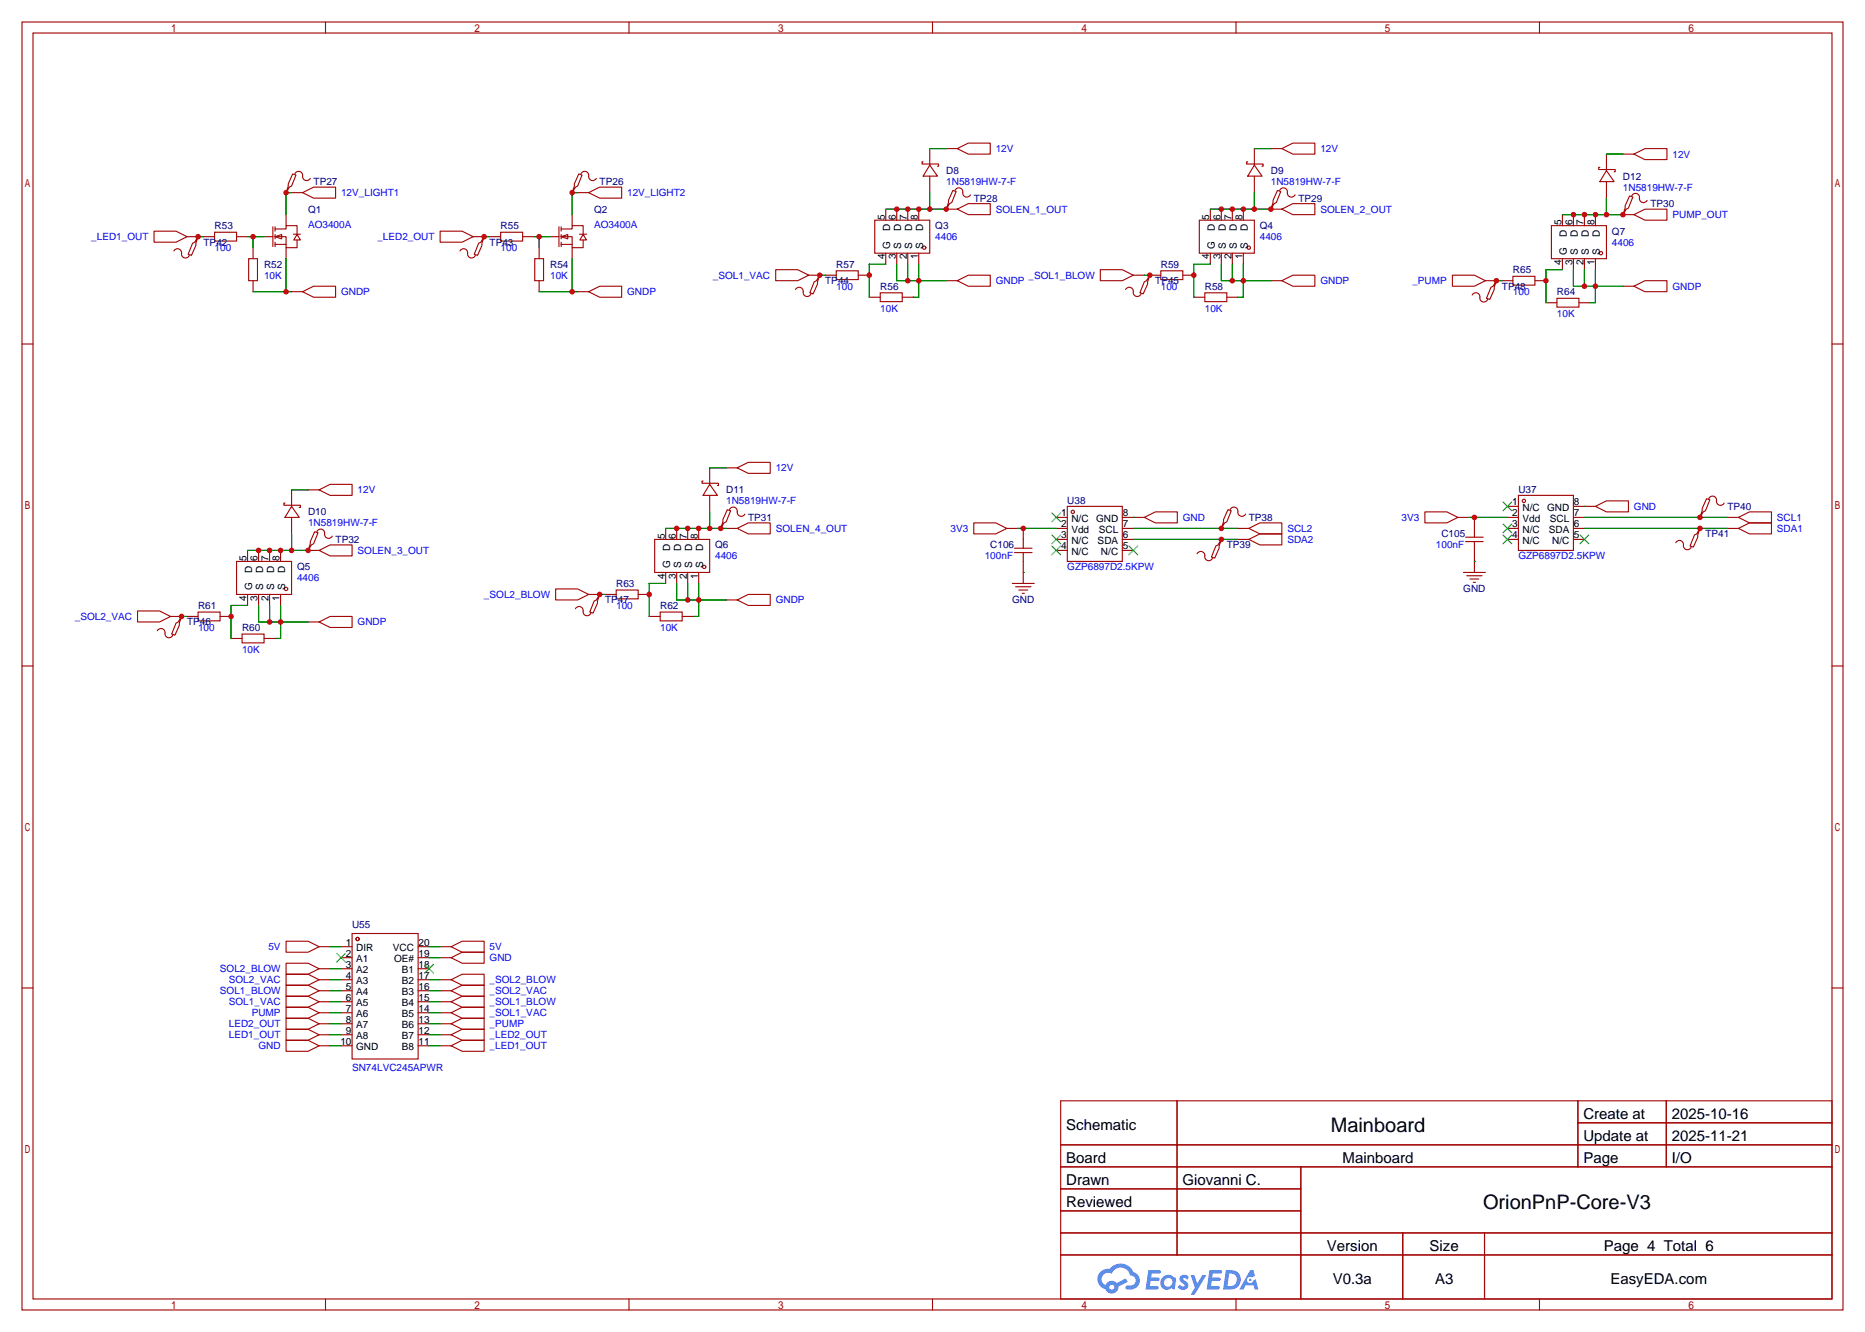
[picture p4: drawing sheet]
<svg xmlns="http://www.w3.org/2000/svg" width="431mm" height="307mm" viewBox="0 0 431 307" stroke-linecap="round" stroke-linejoin="round" font-family="sans-serif">
<g fill="none" stroke="#a10000" stroke-width=".25">
<path d="M5.1 5.1h420.3v297.2h-420.3zM7.6 7.6h415.3v292.1h-415.3zM75.1 5.1v2.5M145.2 5.1v2.5M215.3 5.1v2.5M285.3 5.1v2.5M355.4 5.1v2.5M5.1 79.4h2.5M422.9 79.4h2.5M5.1 153.7h2.5M422.9 153.7h2.5M5.1 228h2.5"/>
<path d="M422.9 228h2.5M244.9 254h178v45.7h-178zM271.7 254v35.6M364.3 254v15.2M364.3 259.1h58.6M384.7 254v15.2M244.9 264.2h178M244.9 269.2h178M244.9 274.3h55.4M244.9 279.4h55.4M300.3 269.2v30.5M75.1 299.7v2.6"/>
<path d="M145.2 299.7v2.6M215.3 299.7v2.6M244.9 284.5h178M244.9 289.6h178M285.3 299.7v2.6M323.8 284.5v15.2M342.7 284.5v15.2M355.4 299.7v2.6"/>
</g>
<g fill="#5487ff">
<path d="M272.6 294.4a1.3 1.3 0 0 1 1.8 .3l-.4 .6a.54 .54 0 0 0-.9-.2l.1 .2a1.28 1.28 0 0 1 .8 2 1.53 1.53 0 0 1-2.2-.3l.6-.6 .7 .5a.31 .31 0 0 0 .4-.3 .31 .31 0 0 0-.3-.4 1.12 1.12 0 0 1-.6-1.8z"/>
<path d="M274.9 294.2h.8l.7 2 1.2-2h.9l-2.7 4.5h-.9l.9-1.6z"/>
<path d="M265.1 293h2.3a.46 .46 0 0 1 .5 .1 .46 .46 0 0 1 .1 .5l-.4 .2h-1.7l-.2 1h1.7a.4 .4 0 0 1 .3 .4 .4 .4 0 0 1-.4 .4h-1.7l-.2 1.2h1.4a.46 .46 0 0 1 .5 0 .46 .46 0 0 1 .1 .5l-.3 .2h-2.6z"/>
<path d="M279.2 293.1h2.3a.47 .47 0 0 1 .5 0 .47 .47 0 0 1 .1 .5l-.4 .2h-1.7l-.2 1h1.7a.4 .4 0 0 1 .3 .4 .4 .4 0 0 1-.4 .4h-1.7l-.1 1.2 1.3-.1a.46 .46 0 0 1 .5 .1 .46 .46 0 0 1 .1 .5l-.3 .2h-2.6z"/>
<path d="M288.6 293.1h.7l.4 1.3-.7 .3a.75 .75 0 0 0-1.1 .3 .75 .75 0 0 0 .5 1.1 .75 .75 0 0 0 1-.7l.5-.3 .6 2.4h-.9l-.2-.9h-1.8l-.6 .9h-.9z"/>
<path d="M283 293.1l-.6 4.4h1.4a2.27 2.27 0 0 0 2.6-2.2 2.27 2.27 0 0 0-2.7-2.2zM283.8 293.8a1.5 1.5 0 0 1 1.8 1.6 1.5 1.5 0 0 1-2 1.4h-.2z"/>
<path d="M268.4 294.7a1.6 1.6 0 0 0-.3 2.3 1.6 1.6 0 0 0 2.3 .2l.8 .3 .3-2.4-.2-.3-.4-.1a1.58 1.58 0 0 0-2.5 0zM269 295.2a.99 .99 0 0 1 1.7 .6 .99 .99 0 0 1-1.4 1.1 .98 .98 0 0 1-.3-1.7z"/>
<path d="M254.1 293.5a2.37 2.37 0 0 0 1.1 4 1.54 1.54 0 0 0 1.8 1 1.54 1.54 0 0 0 1.2-1.6l2.1-1.1-.4-.8-2.1 1a1.57 1.57 0 0 0-2.6 .5 1.5 1.5 0 0 1-.7-2.1 1.5 1.5 0 0 1 2.1-.5 2.23 2.23 0 0 1 2.3-1.4 2.23 2.23 0 0 1 2 1.8 1.16 1.16 0 0 1 1.3 1.1 1.16 1.16 0 0 1-1.1 1.2h-.7a.47 .47 0 0 0-.6 .4 .47 .47 0 0 0 .5 .5 2.14 2.14 0 0 0 2.7-1.3 2.14 2.14 0 0 0-1.4-2.7 3.2 3.2 0 0 0-5.4-.7l-1.2 .1zM256.1 297a.58 .58 0 0 1 1.1 0 .58 .58 0 0 1-1.1 0z"/>
<circle cx="288.6" cy="295.3" r=".28"/>
</g>
<g fill="none" stroke="#a10000" stroke-width=".25">
<path d="M213.1 37.3h-.2v.5h3.8v.6h-.3M214.6 38.1l1.8 2.5h-3.3zM214.6 34.3v3.8M218.4 34.3h2.6M221 34.3l2.5-1.3h5.1v2.6h-5.1zM288 37.3h-.2v.5h3.8v.6h-.3M289.6 38.1l1.7 2.5h-3.3zM289.6 34.3v3.8M293.4 34.3h2.5M295.9 34.3l2.5-1.3h5.1v2.6h-5.1zM369.3 38.6h-.2v.5h3.8v.5h-.3M370.8 39.4l1.8 2.5h-3.3z"/>
<path d="M370.8 35.6v3.8M374.6 35.6h2.6M377.2 35.6l2.5-1.3h5.1v2.5h-5.1zM35.6 53.3h5l2.6 1.3-2.6 1.3h-5zM40.1 57.9a.98 .98 0 0 1 1.3-.4 .98 .98 0 0 1 .5 1.2 .93 .93 0 0 0 .8 .8 .93 .93 0 0 0 1-.6M43.2 54.6h2.5M45.7 54.6l-.5 1.5v.5l-1 2.3-.8-.2 1-2.6 .6-.2zM45.7 54.6v.3M47 54.6h2.5M49.5 53.6h5.1v2h-5.1zM54.6 54.6h2.5M57.4 59.7h2v5.1h-2z"/>
<path d="M58.4 57.2v2.5M61 54.6h2M63 52.3v4.6M63.5 54.6h2.5v2.6h2.6v-1.8M63.5 52.8h2.5v-.7h2.6v2M63.5 54.6l1.5-.5v1zM63.5 52.3v1M63.5 54.1v1M63.5 55.9v1M63.5 56.4h2.5M66 44.2v.2M66 49.5v2.6"/>
<path d="M66 57.2v2.5M67.3 44.4h2.5M67.6 40.1l.7 .3-1 2.5-.5 .3-.8 1.2 .5-1.5v-.5zM67.7 54h1.7M68.1 40.1a.93 .93 0 0 1 1.1-.5 .93 .93 0 0 1 .6 1 .94 .94 0 0 0 .7 1 .94 .94 0 0 0 1.1-.5M68.6 54.1l.7 1.3h-1.5zM69.8 44.4l2.6-1.2h5.1v2.5h-5.1zM101.6 53.3h5.1l2.5 1.3-2.5 1.3h-5.1zM106.2 57.9a.98 .98 0 0 1 1.3-.4 .98 .98 0 0 1 .4 1.2 .93 .93 0 0 0 .9 .8 .93 .93 0 0 0 .9-.6M109.2 54.6h2.6M111.8 54.6l-.5 1.5v.5l-1.1 2.3-.7-.2 1-2.6 .5-.2zM111.8 54.6v.3"/>
<path d="M113 54.6h2.6M115.6 53.6h5v2h-5zM120.6 54.6h2.6M123.4 59.7h2.1v5.1h-2.1zM124.5 57.2v2.5M127 54.6h2M129 52.3v4.6M129.5 54.6h2.6v2.6h2.5v-1.8M129.5 52.8h2.6v-.7h2.5v2M129.5 54.6l1.6-.5v1zM129.5 56.4h2.6M129.5 52.3v1"/>
<path d="M129.5 54.1v1M129.5 55.9v1M132.1 44.2v.2M132.1 49.5v2.6M132.1 57.2v2.5M133.3 44.4h2.6M133.6 40.1l.8 .3-1.1 2.5-.5 .3-.7 1.2 .5-1.5v-.5zM133.8 54h1.6M134.1 40.1a.93 .93 0 0 1 1.1-.5 .93 .93 0 0 1 .7 1 .94 .94 0 0 0 .7 1 .94 .94 0 0 0 1.1-.5M134.6 54.1l.8 1.3h-1.5zM135.9 44.4l2.5-1.2h5.1v2.5h-5.1zM201.9 50.8h12.7v7.6h-12.7z"/>
<path d="M204.5 48.3v2.5M204.5 58.4v2.6M207 48.3v2.5M207 58.4v2.6M209.5 48.3v2.5M209.5 58.4v2.6M212.1 48.3v2.5M212.1 58.4v2.6M214.6 40.6v3.8M218.4 48.3h2.6M218.4 48v.3M220 43.9l.7 .3-1 2.5-.5 .3-.8 1.3 .5-1.6v-.5z"/>
<path d="M220.5 43.9a.93 .93 0 0 1 1.1-.5 .93 .93 0 0 1 .6 1 .94 .94 0 0 0 .7 1 .94 .94 0 0 0 1.1-.4M221 48.3l2.5-1.3h5.1v2.5h-5.1zM276.9 50.8h12.7v7.6h-12.7zM279.4 48.3v2.5M279.4 58.4v2.6M281.9 48.3v2.5M281.9 58.4v2.6M284.5 48.3v2.5M284.5 58.4v2.6M287 48.3v2.5M287 58.4v2.6M289.6 40.6v3.8"/>
<path d="M293.4 48.3h2.5M293.4 48v.3M294.9 43.9l.8 .3-1.1 2.5-.5 .3-.7 1.3 .5-1.6v-.5zM295.4 43.9a.93 .93 0 0 1 1.1-.5 .93 .93 0 0 1 .7 1 .94 .94 0 0 0 .7 1 .94 .94 0 0 0 1.1-.4M295.9 48.3l2.5-1.3h5.1v2.5h-5.1zM358.1 52.1h12.7v7.6h-12.7zM360.7 49.5v2.6M360.7 59.7v2.5M363.2 49.5v2.6M363.2 59.7v2.5M365.8 49.5v2.6M365.8 59.7v2.5"/>
<path d="M368.3 49.5v2.6M368.3 59.7v2.5M370.8 41.9v3.8M374.6 49.5h2.6M374.6 49.3v.2M376.2 45.2l.7 .3-1 2.5-.5 .3-.8 1.2 .6-1.5v-.5zM376.7 45.2a.93 .93 0 0 1 1.1-.6 .93 .93 0 0 1 .7 1.1 .94 .94 0 0 0 .6 1 .94 .94 0 0 0 1.1-.5M377.2 49.5l2.5-1.2h5.1v2.5h-5.1zM58.4 64.8v2.5M67.3 67.3h2.5M69.8 67.3l2.6-1.3h5.1v2.6h-5.1zM124.5 64.8v2.5"/>
<path d="M133.3 67.3h2.6M135.9 67.3l2.5-1.3h5.1v2.6h-5.1zM179.1 62.2h5l2.6 1.3-2.6 1.3h-5zM183.6 66.8a.98 .98 0 0 1 1.3-.4 .98 .98 0 0 1 .5 1.2 .93 .93 0 0 0 .8 .8 .93 .93 0 0 0 1-.6M186.7 63.5h2.5M189.2 63.5l-.5 1.5v.5l-1 2.3-.8-.2 1.1-2.6 .5-.2zM189.2 63.5v.3M190.5 63.5h2.5M193 62.5h5.1v2h-5.1zM198.1 63.5h2.6M200.7 68.6h2.5M203.2 67.6h5.1v2h-5.1z"/>
<path d="M208.3 68.6h2.5M218.4 64.8h2.6M221 64.8l2.5-1.3h5.1v2.5h-5.1zM254 62.2h5.1l2.5 1.3-2.5 1.3h-5.1zM259.8 66.8a.98 .98 0 0 1 1.3-.4 .98 .98 0 0 1 .5 1.2 .93 .93 0 0 0 .8 .8 .93 .93 0 0 0 1-.6M261.6 63.5h2.6M265.4 63.5l-.5 1.5v.5l-1 2.3-.8-.2 1.1-2.6 .5-.2zM265.4 63.5h2.6M265.4 63.5v.3M268 62.5h5v2h-5zM273 63.5h2.6M275.6 68.6h2.5"/>
<path d="M278.1 67.6h5.1v2h-5.1zM283.2 68.6h2.6M293.4 64.8h2.5M295.9 64.8l2.5-1.3h5.1v2.5h-5.1zM335.3 63.5h5.1l2.5 1.3-2.5 1.2h-5.1zM339.9 68.1a.98 .98 0 0 1 1.2-.5 .98 .98 0 0 1 .5 1.3 .93 .93 0 0 0 .8 .8 .93 .93 0 0 0 1-.6M342.9 64.8h2.5M345.4 64.8l-.5 1.5v.5l-1 2.3-.7-.3 1-2.5 .5-.3zM345.4 64.8v.2M346.7 64.8h2.5M349.2 63.8h5.1v2h-5.1zM354.3 64.8h2.6"/>
<path d="M356.9 69.8h2.5M359.4 68.8h5.1v2.1h-5.1zM364.5 69.8h2.5M374.6 66h2.6M377.2 66l2.5-1.2h5.1v2.5h-5.1zM65.8 116.1h-.3v.5h3.8v.5h-.2M67.3 116.8l1.8 2.6h-3.3zM67.3 113v3.8M67.3 119.4v3.8M71.1 113h2.6M73.7 113l2.5-1.2h5.1v2.5h-5.1zM162.3 111h-.2v.5h3.8v.5h-.3"/>
<path d="M163.8 111.8l1.8 2.5h-3.3zM163.8 107.9v3.9M163.8 114.3v3.8M167.6 107.9h2.6M167.9 117.6l.8 .3-1.1 2.5-.5 .3-.7 1.2 .5-1.5v-.5zM168.4 117.6a.93 .93 0 0 1 1.1-.6 .93 .93 0 0 1 .7 1.1 .94 .94 0 0 0 .7 1 .94 .94 0 0 0 1.1-.5M170.2 107.9l2.5-1.2h5.1v2.5h-5.1zM243.8 119.4h2.6M246.4 116.8h12.7v12.7h-12.7zM259.1 119.4h5.1M264.2 119.4l2.5-1.3h5.1v2.6h-5.1zM283.5 117.6l.7 .3-1 2.5-.5 .3-.8 1.2 .5-1.5v-.5z"/>
<path d="M284 117.6a.93 .93 0 0 1 1.1-.6 .93 .93 0 0 1 .7 1.1 .94 .94 0 0 0 .6 1 .94 .94 0 0 0 1.1-.5M328.9 118.1h5.1l2.5 1.3-2.5 1.3h-5.1zM336.5 119.4h2.6M340.4 119.4v4.6M348 116.8h2.5M348 119.4h2.5M350.5 114.3h12.7v12.7h-12.7zM363.2 116.8h5.1M363.2 119.4h2.6M368.3 116.8l2.5-1.2h5.1v2.5h-5.1zM392.4 119.1v.3M394 115.1l.7 .2-1 2.6-.5 .2-.8 1.3 .5-1.5v-.6z"/>
<path d="M394.5 115.1a.93 .93 0 0 1 1.1-.6 .93 .93 0 0 1 .6 1.1 .94 .94 0 0 0 .7 1 .94 .94 0 0 0 1.1-.5M398.8 119.4h2.5M401.3 119.4l2.6-1.3h5v2.6h-5zM54.6 129.5h12.7v7.7h-12.7zM57.1 127v2.5M57.1 137.2v2.5M59.7 127v2.5M59.7 137.2v2.5M62.2 127v2.5M62.2 137.2v2.5M64.8 127v2.5M64.8 137.2v2.5"/>
<path d="M71.1 127h2.6M71.1 126.7v.3M72.6 122.7l.8 .2-1 2.6-.5 .2-.8 1.3 .5-1.5v-.5zM73.2 122.7a.93 .93 0 0 1 1.1-.6 .93 .93 0 0 1 .6 1.1 .94 .94 0 0 0 .7 1 .94 .94 0 0 0 1.1-.5M73.7 127l2.5-1.3h5.1v2.6h-5.1zM128.3 135.9h5l2.6 1.3-2.6 1.2h-5zM135.9 137.2h2.5M138.4 137.2l-.5 1.5v.5l-1 2.3-.8-.3 1.1-2.5 .5-.3zM138.4 137.2v.2M139.7 137.2h2.5M142.2 136.1h5.1v2.1h-5.1zM147.3 137.2h2.6"/>
<path d="M151.1 124.5h12.7v7.6h-12.7zM153.7 121.9v2.6M153.7 132.1v2.5M156.2 121.9v2.6M156.2 132.1v2.5M158.7 121.9v2.6M158.7 132.1v2.5M161.3 121.9v2.6M161.3 132.1v2.5M166.4 121.7v.2M167.6 121.9h2.6M167.6 138.4h2.6"/>
<path d="M170.2 121.9l2.5-1.2h5.1v2.5h-5.1zM170.2 138.4l2.5-1.2h5.1v2.5h-5.1zM224.8 120.7h5.1l2.5 1.2-2.5 1.3h-5.1zM232.4 121.9h2.5M233.7 134.6h5.1M234.2 126.5h4.1M234.2 127.5h4.1M234.4 135.4h3.6M235.2 136.1h2M236 136.9h.5M236.2 121.9v4.6M236.2 127.5v7.1"/>
<path d="M243.8 127h2.6M243.8 121.9h2.6M243.8 124.5h2.6M259.1 127h2.5M259.1 121.9h2.5M259.1 124.5h2.5M276.4 127.8a.98 .98 0 0 1 1.2-.5 .98 .98 0 0 1 .5 1.3 .93 .93 0 0 0 .8 .8 .93 .93 0 0 0 1-.6M281.9 124.5l-.5 1.5v.5l-1 2.3-.7-.3 1-2.5 .5-.3zM281.9 121.7v.2M281.9 124.5v.2M285.8 121.9h2.5M285.8 124.5h2.5"/>
<path d="M288.3 121.9l2.5-1.2h5.1v2.5h-5.1zM288.3 124.5l2.5-1.3h5.1v2.5h-5.1zM337.8 132.1h5.1M338.3 124h4.1M338.3 125h4.1M338.6 132.8h3.5M339.3 133.6h2.1M340.1 134.4h.5M340.4 125v7.1M348 121.9h2.5M348 124.5h2.5M363.2 121.9h2.6"/>
<path d="M363.2 124.5h2.6M386.8 125.2a.98 .98 0 0 1 1.3-.4 .98 .98 0 0 1 .5 1.3 .93 .93 0 0 0 .8 .7 .93 .93 0 0 0 1-.6M392.4 121.9l-.5 1.5v.6l-1 2.2-.8-.2 1.1-2.6 .5-.2zM392.4 121.9v.3M398.8 121.9h2.5M401.3 121.9l2.6-1.2h5v2.5h-5zM31.7 141h5.1l2.6 1.2-2.6 1.3h-5.1zM36.3 145.5a.98 .98 0 0 1 1.3-.4 .98 .98 0 0 1 .5 1.3 .93 .93 0 0 0 .8 .8 .93 .93 0 0 0 1-.6M39.4 142.2h2.5M41.9 142.2l-.5 1.6v.5l-1 2.3-.8-.3 1-2.5 .5-.3zM41.9 142.2v.3M43.2 142.2h2.5"/>
<path d="M45.7 141.2h5.1v2.1h-5.1zM50.8 142.2h2.5M53.3 147.3h2.6M55.9 146.3h5.1v2h-5.1zM61 147.3h2.5M71.1 143.5h2.6M73.7 143.5l2.5-1.3h5.1v2.6h-5.1zM132.8 140.5a.98 .98 0 0 1 1.3-.5 .98 .98 0 0 1 .5 1.3 .93 .93 0 0 0 .8 .8 .93 .93 0 0 0 1-.6M149.9 142.2h2.5M152.4 141.2h5.1v2.1h-5.1zM157.5 142.2h2.5M66 217.2h5.1l2.6 1.2-2.6 1.3h-5.1z"/>
<path d="M73.7 218.4h2.5M78.7 218.4h2.6M81.3 215.4h15.2v28.9h-15.2zM96.5 218.4h2.6M101.6 218.4h2.5M104.1 218.4l2.6-1.2h5.1v2.5h-5.1zM66 224.8h5.1l2.6 1.3-2.6 1.2h-5.1zM66 235h5.1l2.6 1.2-2.6 1.3h-5.1zM66 229.9h5.1l2.6 1.2-2.6 1.3h-5.1zM66 227.3h5.1l2.6 1.3-2.6 1.3h-5.1zM66 222.3h5.1l2.6 1.2-2.6 1.3h-5.1zM66 232.4h5.1l2.6 1.3-2.6 1.3h-5.1z"/>
<path d="M66 237.5h5.1l2.6 1.3-2.6 1.2h-5.1zM73.7 226.1h2.5M73.7 236.2h2.5M73.7 231.1h2.5M73.7 228.6h2.5M73.7 223.5h2.5M73.7 233.7h2.5M73.7 238.8h2.5M78.7 221h2.6M78.7 226.1h2.6M78.7 236.2h2.6M78.7 231.1h2.6"/>
<path d="M78.7 228.6h2.6M78.7 223.5h2.6M78.7 233.7h2.6M78.7 238.8h2.6M96.5 221h2.6M96.5 226.1h2.6M96.5 236.2h2.6M96.5 231.1h2.6M96.5 228.6h2.6M96.5 223.5h2.6M96.5 233.7h2.6M96.5 238.8h2.6"/>
<path d="M101.6 221h2.5M101.6 226.1h2.5M101.6 236.2h2.5M101.6 231.1h2.5M101.6 228.6h2.5M101.6 233.7h2.5M101.6 238.8h2.5M104.1 221l2.6-1.3h5.1v2.6h-5.1zM104.1 228.6l2.6-1.3h5.1v2.6h-5.1zM104.1 233.7l2.6-1.3h5.1v2.6h-5.1zM104.1 231.1l2.6-1.2h5.1v2.5h-5.1zM104.1 226.1l2.6-1.3h5.1v2.5h-5.1z"/>
<path d="M104.1 236.2l2.6-1.2h5.1v2.5h-5.1zM104.1 238.8l2.6-1.3h5.1v2.5h-5.1zM66 240h5.1l2.6 1.3-2.6 1.3h-5.1zM73.7 241.3h2.5M78.7 241.3h2.6M96.5 241.3h2.6M101.6 241.3h2.5M104.1 241.3l2.6-1.3h5.1v2.6h-5.1z"/>
<circle cx="213.4" cy="57.2" r=".38"/>
<circle cx="288.3" cy="57.2" r=".38"/>
<circle cx="369.6" cy="58.4" r=".38"/>
<circle cx="247.6" cy="118.1" r=".38"/>
<circle cx="351.8" cy="115.6" r=".38"/>
<circle cx="66" cy="135.9" r=".38"/>
<circle cx="162.6" cy="130.8" r=".38"/>
<circle cx="82.5" cy="216.7" r=".38"/>
</g>
<g fill="none" stroke="#008700" stroke-width=".25">
<path d="M214.6 34.3h3.8M289.6 34.3h3.8M370.8 35.6h3.8M45.7 54.6h1.3M57.1 54.6h3.9M58.4 54.6v2.6M66 59.7v7.6M67.3 44.4h-1.3v5.1M111.8 54.6h1.2M123.2 54.6h3.8M124.5 54.6v2.6M132.1 59.7v7.6"/>
<path d="M133.3 44.4h-1.2v5.1M204.5 48.3h13.9M214.6 44.4v3.9M279.4 48.3h14M289.6 44.4v3.9M360.7 49.5h13.9M370.8 45.7v3.8M58.4 67.3h8.9M124.5 67.3h8.8M189.2 63.5h1.3M204.5 61h-3.8v7.6M207 61v3.8h11.4"/>
<path d="M209.5 61v3.8M212.1 61v7.6h-1.3M264.2 63.5h1.2M279.4 61h-3.8v7.6M281.9 61v3.8h11.5M284.5 61v3.8M287 61v7.6h-1.2M345.4 64.8h1.3M360.7 62.2h-3.8v7.6M363.2 62.2v3.8h11.4M365.8 62.2v3.8M368.3 62.2v7.6h-1.3"/>
<path d="M67.3 113h3.8M163.8 118.1v3.8M163.8 107.9h3.8M261.6 119.4h.1M339.1 119.4h8.9M365.8 116.8h.1M365.8 119.4h33M57.1 127h14M57.1 139.7h-3.8v7.6M59.7 139.7v3.8h11.4M62.2 139.7v3.8M64.8 139.7v7.6h-1.3"/>
<path d="M67.3 123.2v3.8M138.4 137.2h1.3M153.7 121.9h13.9M153.7 134.6h-3.8v7.6M156.2 134.6v3.8h11.4M158.7 134.6v3.8M161.3 134.6v7.6h-1.3M234.9 121.9h8.9M236.2 132.1h.1M261.6 121.9h24.2M261.6 124.5h24.2M340.4 129.5h.1"/>
<path d="M365.8 121.9h33M41.9 142.2h1.3M76.2 218.4h2.5M99.1 218.4h2.5M76.2 226.1h2.5M76.2 236.2h2.5M76.2 231.1h2.5M76.2 228.6h2.5M76.2 223.5h2.5M76.2 233.7h2.5M76.2 238.8h2.5M99.1 226.1h2.5"/>
<path d="M99.1 236.2h2.5M99.1 231.1h2.5M99.1 228.6h2.5M99.1 233.7h2.5M99.1 238.8h2.5M99.1 221h2.5M76.2 241.3h2.5M99.1 241.3h2.5"/>
</g>
<g fill="none" stroke="#3c3" stroke-width=".25">
<path d="M242.8 118.4l2.1 2M244.9 118.4l-2.1 2M347 115.8l2 2.1M349 115.8l-2 2.1M242.8 123.4l2.1 2.1M242.8 126l2.1 2M244.9 123.4l-2.1 2.1M244.9 126l-2.1 2M260.6 126l2 2M262.6 126l-2 2M347 120.9l2 2M347 123.4l2 2.1"/>
<path d="M349 120.9l-2 2M349 123.4l-2 2.1M364.7 123.4l2.1 2.1M366.8 123.4l-2.1 2.1M77.7 220l2.1 2M79.8 220l-2.1 2M98 222.5l2.1 2M100.1 222.5l-2.1 2"/>
</g>
<g fill="#c00">
<circle cx="66" cy="44.4" r=".63"/>
<circle cx="45.7" cy="54.6" r=".63"/>
<circle cx="58.4" cy="54.6" r=".63"/>
<circle cx="66" cy="67.3" r=".63"/>
<circle cx="132.1" cy="44.4" r=".63"/>
<circle cx="111.8" cy="54.6" r=".63"/>
<circle cx="124.5" cy="54.6" r=".63"/>
<circle cx="132.1" cy="67.3" r=".63"/>
<circle cx="207" cy="48.3" r=".63"/>
<circle cx="209.6" cy="48.3" r=".63"/>
<circle cx="212.1" cy="48.3" r=".63"/>
<circle cx="214.6" cy="48.3" r=".63"/>
<circle cx="218.4" cy="48.3" r=".63"/>
<circle cx="212.1" cy="64.8" r=".63"/>
<circle cx="209.6" cy="64.8" r=".63"/>
<circle cx="200.7" cy="63.5" r=".63"/>
<circle cx="189.2" cy="63.5" r=".63"/>
<circle cx="281.9" cy="48.3" r=".63"/>
<circle cx="284.5" cy="48.3" r=".63"/>
<circle cx="287" cy="48.3" r=".63"/>
<circle cx="289.6" cy="48.3" r=".63"/>
<circle cx="293.4" cy="48.3" r=".63"/>
<circle cx="287" cy="64.8" r=".63"/>
<circle cx="284.5" cy="64.8" r=".63"/>
<circle cx="275.6" cy="63.5" r=".63"/>
<circle cx="265.4" cy="63.5" r=".63"/>
<circle cx="59.7" cy="127" r=".63"/>
<circle cx="62.2" cy="127" r=".63"/>
<circle cx="64.8" cy="127" r=".63"/>
<circle cx="67.3" cy="127" r=".63"/>
<circle cx="71.1" cy="127" r=".63"/>
<circle cx="64.8" cy="143.5" r=".63"/>
<circle cx="62.2" cy="143.5" r=".63"/>
<circle cx="53.3" cy="142.2" r=".63"/>
<circle cx="41.9" cy="142.2" r=".63"/>
<circle cx="156.2" cy="121.9" r=".63"/>
<circle cx="158.8" cy="121.9" r=".63"/>
<circle cx="161.3" cy="121.9" r=".63"/>
<circle cx="163.8" cy="121.9" r=".63"/>
<circle cx="166.4" cy="121.9" r=".63"/>
<circle cx="161.3" cy="138.4" r=".63"/>
<circle cx="158.8" cy="138.4" r=".63"/>
<circle cx="149.9" cy="137.2" r=".63"/>
<circle cx="138.4" cy="137.2" r=".63"/>
<circle cx="363.2" cy="49.5" r=".63"/>
<circle cx="365.8" cy="49.5" r=".63"/>
<circle cx="368.3" cy="49.5" r=".63"/>
<circle cx="370.8" cy="49.5" r=".63"/>
<circle cx="374.7" cy="49.5" r=".63"/>
<circle cx="368.3" cy="66" r=".63"/>
<circle cx="365.8" cy="66" r=".63"/>
<circle cx="356.9" cy="64.8" r=".63"/>
<circle cx="345.4" cy="64.8" r=".63"/>
<circle cx="392.4" cy="119.4" r=".63"/>
<circle cx="392.4" cy="121.9" r=".63"/>
<circle cx="281.9" cy="124.5" r=".63"/>
<circle cx="281.9" cy="121.9" r=".63"/>
<circle cx="340.4" cy="119.4" r=".63"/>
<circle cx="236.2" cy="121.9" r=".63"/>
</g>
<g font-size="4.6">
<text x="307.2" y="261.1">Mainboard</text>
<text x="342.4" y="278.9">OrionPnP-Core-V3</text>
</g>
<g font-size="3.5">
<text x="246.1" y="260.8">Schematic</text>
<text x="365.5" y="258.2">Create at</text>
<text x="365.5" y="263.3">Update at</text>
<text x="385.9" y="258.2">2025-10-16</text>
<text x="385.9" y="263.3">2025-11-21</text>
<text x="246.1" y="268.4">Board</text>
<text x="309.9" y="268.4">Mainboard</text>
<text x="365.5" y="268.4">Page</text>
<text x="385.9" y="268.4">I/O</text>
<text x="246.1" y="273.5">Drawn</text>
<text x="273" y="273.5">Giovanni C.</text>
<text x="246.1" y="278.5">Reviewed</text>
<text x="306.3" y="288.7">Version</text>
<text x="330" y="288.7">Size</text>
<text x="370.2" y="288.7">Page 4 Total 6</text>
<text x="307.7" y="296.3">V0.3a</text>
<text x="331.3" y="296.3">A3</text>
<text x="371.8" y="296.3">EasyEDA.com</text>
</g>
<g font-size="2.3" fill="#00f">
<text x="229.9" y="35.1">12V</text>
<text x="304.8" y="35.1">12V</text>
<text x="386.1" y="36.4">12V</text>
<text x="78.7" y="45.3">12V_LIGHT1</text>
<text x="144.8" y="45.3">12V_LIGHT2</text>
<text x="218.4" y="42.7">1N5819HW-7-F</text>
<text x="293.4" y="42.7">1N5819HW-7-F</text>
<text x="374.6" y="44">1N5819HW-7-F</text>
<text x="71.1" y="52.6">AO3400A</text>
<text x="137.2" y="52.6">AO3400A</text>
<text x="229.9" y="49.1">SOLEN_1_OUT</text>
<text x="304.8" y="49.1">SOLEN_2_OUT</text>
<text x="386.1" y="50.3">PUMP_OUT</text>
<text x="21.1" y="55.4">_LED1_OUT</text>
<text x="49.5" y="58">100</text>
<text x="87.1" y="55.4">_LED2_OUT</text>
<text x="115.6" y="58">100</text>
<text x="215.9" y="55.4">4406</text>
<text x="290.8" y="55.4">4406</text>
<text x="372.1" y="56.7">4406</text>
<text x="61" y="64.3">10K</text>
<text x="127" y="64.3">10K</text>
<text x="164.6" y="64.3">_SOL1_VAC</text>
<text x="229.9" y="65.6">GNDP</text>
<text x="237.5" y="64.3">_SOL1_BLOW</text>
<text x="304.8" y="65.6">GNDP</text>
<text x="326.1" y="65.6">_PUMP</text>
<text x="78.7" y="68.1">GNDP</text>
<text x="144.8" y="68.1">GNDP</text>
<text x="193" y="66.8">100</text>
<text x="203.2" y="71.9">10K</text>
<text x="268" y="66.8">100</text>
<text x="278.1" y="71.9">10K</text>
<text x="349.2" y="68.1">100</text>
<text x="386.1" y="66.8">GNDP</text>
<text x="359.4" y="73.2">10K</text>
<text x="82.5" y="113.8">12V</text>
<text x="179.1" y="108.8">12V</text>
<text x="167.6" y="116.4">1N5819HW-7-F</text>
<text x="377.2" y="117.6">GND</text>
<text x="71.1" y="121.5">1N5819HW-7-F</text>
<text x="179.1" y="122.7">SOLEN_4_OUT</text>
<text x="219.4" y="122.7">3V3</text>
<text x="273" y="120.2">GND</text>
<text x="297.2" y="122.7">SCL2</text>
<text x="297.2" y="125.3">SDA2</text>
<text x="323.6" y="120.2">3V3</text>
<text x="410.2" y="120.2">SCL1</text>
<text x="410.2" y="122.7">SDA1</text>
<text x="82.5" y="127.8">SOLEN_3_OUT</text>
<text x="165.1" y="129.1">4406</text>
<text x="227.3" y="129.1">100nF</text>
<text x="246.4" y="131.6">GZP6897D2.5KPW</text>
<text x="331.5" y="126.5">100nF</text>
<text x="350.5" y="129.1">GZP6897D2.5KPW</text>
<text x="68.6" y="134.2">4406</text>
<text x="111.7" y="138">_SOL2_BLOW</text>
<text x="17.3" y="143">_SOL2_VAC</text>
<text x="142.2" y="140.5">100</text>
<text x="179.1" y="139.2">GNDP</text>
<text x="45.7" y="145.6">100</text>
<text x="82.5" y="144.3">GNDP</text>
<text x="152.4" y="145.6">10K</text>
<text x="55.9" y="150.7">10K</text>
<text x="61.9" y="219.2">5V</text>
<text x="113" y="219.2">5V</text>
<text x="113" y="221.8">GND</text>
<text x="50.8" y="224.3">SOL2_BLOW</text>
<text x="52.8" y="226.9">SOL2_VAC</text>
<text x="113" y="226.9">_SOL2_BLOW</text>
<text x="50.8" y="229.4">SOL1_BLOW</text>
<text x="52.8" y="231.9">SOL1_VAC</text>
<text x="113" y="229.4">_SOL2_VAC</text>
<text x="113" y="231.9">_SOL1_BLOW</text>
<text x="52.8" y="237">LED2_OUT</text>
<text x="52.8" y="239.6">LED1_OUT</text>
<text x="58.1" y="234.5">PUMP</text>
<text x="113" y="234.5">_SOL1_VAC</text>
<text x="113" y="237">_PUMP</text>
<text x="113" y="239.6">_LED2_OUT</text>
<text x="59.6" y="242.1">GND</text>
<text x="113" y="242.1">_LED1_OUT</text>
<text x="81.3" y="247.2">SN74LVC245APWR</text>
</g>
<g font-size="2.3" fill="#000080">
<text x="218.4" y="40.2">D8</text>
<text x="293.4" y="40.2">D9</text>
<text x="374.6" y="41.4">D12</text>
<text x="72.4" y="42.7">TP27</text>
<text x="138.4" y="42.7">TP26</text>
<text x="224.8" y="46.5">TP28</text>
<text x="299.7" y="46.5">TP29</text>
<text x="381" y="47.8">TP30</text>
<text x="49.5" y="52.9">R53</text>
<text x="71.1" y="49.1">Q1</text>
<text x="115.6" y="52.9">R55</text>
<text x="137.2" y="49.1">Q2</text>
<text x="215.9" y="52.9">Q3</text>
<text x="290.8" y="52.9">Q4</text>
<text x="47" y="56.7">TP42</text>
<text x="113" y="56.7">TP43</text>
<text x="372.1" y="54.1">Q7</text>
<text x="61" y="61.8">R52</text>
<text x="127" y="61.8">R54</text>
<text x="190.5" y="65.6">TP44</text>
<text x="193" y="61.8">R57</text>
<text x="266.7" y="65.6">TP45</text>
<text x="268" y="61.8">R59</text>
<text x="349.2" y="63">R65</text>
<text x="203.2" y="66.8">R56</text>
<text x="278.1" y="66.8">R58</text>
<text x="346.7" y="66.8">TP48</text>
<text x="359.4" y="68.1">R64</text>
<text x="167.6" y="113.8">D11</text>
<text x="350.5" y="113.8">U37</text>
<text x="71.1" y="118.9">D10</text>
<text x="246.4" y="116.4">U38</text>
<text x="398.8" y="117.6">TP40</text>
<text x="77.5" y="125.3">TP32</text>
<text x="172.7" y="120.2">TP31</text>
<text x="288.3" y="120.2">TP38</text>
<text x="332.7" y="124">C105</text>
<text x="393.7" y="124">TP41</text>
<text x="68.6" y="131.6">Q5</text>
<text x="165.1" y="126.5">Q6</text>
<text x="228.6" y="126.5">C106</text>
<text x="283.2" y="126.5">TP39</text>
<text x="142.2" y="135.4">R63</text>
<text x="337.8" y="136.7">GND</text>
<text x="45.7" y="140.5">R61</text>
<text x="139.7" y="139.2">TP47</text>
<text x="152.4" y="140.5">R62</text>
<text x="233.7" y="139.2">GND</text>
<text x="43.2" y="144.3">TP46</text>
<text x="55.9" y="145.6">R60</text>
<text x="81.3" y="214.2">U55</text>
</g>
<g font-size="2.3">
<text x="204.2" y="50.7" transform="rotate(-90 204.2 50.7)">5</text>
<text x="205.5" y="53.4" transform="rotate(-90 205.5 53.4)">D</text>
<text x="206.8" y="50.7" transform="rotate(-90 206.8 50.7)">6</text>
<text x="208.1" y="53.4" transform="rotate(-90 208.1 53.4)">D</text>
<text x="209.3" y="50.7" transform="rotate(-90 209.3 50.7)">7</text>
<text x="210.6" y="53.4" transform="rotate(-90 210.6 53.4)">D</text>
<text x="211.9" y="50.7" transform="rotate(-90 211.9 50.7)">8</text>
<text x="213.1" y="53.4" transform="rotate(-90 213.1 53.4)">D</text>
<text x="279.2" y="50.7" transform="rotate(-90 279.2 50.7)">5</text>
<text x="280.4" y="53.4" transform="rotate(-90 280.4 53.4)">D</text>
<text x="281.7" y="50.7" transform="rotate(-90 281.7 50.7)">6</text>
<text x="283" y="53.4" transform="rotate(-90 283 53.4)">D</text>
<text x="284.3" y="50.7" transform="rotate(-90 284.3 50.7)">7</text>
<text x="285.5" y="53.4" transform="rotate(-90 285.5 53.4)">D</text>
<text x="286.8" y="50.7" transform="rotate(-90 286.8 50.7)">8</text>
<text x="288.1" y="53.4" transform="rotate(-90 288.1 53.4)">D</text>
<text x="360.5" y="51.9" transform="rotate(-90 360.5 51.9)">5</text>
<text x="363" y="51.9" transform="rotate(-90 363 51.9)">6</text>
<text x="365.5" y="51.9" transform="rotate(-90 365.5 51.9)">7</text>
<text x="368.1" y="51.9" transform="rotate(-90 368.1 51.9)">8</text>
<text x="204.2" y="59.8" transform="rotate(-90 204.2 59.8)">4</text>
<text x="205.5" y="57.5" transform="rotate(-90 205.5 57.5)">G</text>
<text x="206.8" y="59.8" transform="rotate(-90 206.8 59.8)">3</text>
<text x="208.1" y="57.5" transform="rotate(-90 208.1 57.5)">S</text>
<text x="209.3" y="59.8" transform="rotate(-90 209.3 59.8)">2</text>
<text x="210.6" y="57.5" transform="rotate(-90 210.6 57.5)">S</text>
<text x="211.9" y="59.8" transform="rotate(-90 211.9 59.8)">1</text>
<text x="213.1" y="57.5" transform="rotate(-90 213.1 57.5)">S</text>
<text x="279.2" y="59.8" transform="rotate(-90 279.2 59.8)">4</text>
<text x="280.4" y="57.5" transform="rotate(-90 280.4 57.5)">G</text>
<text x="281.7" y="59.8" transform="rotate(-90 281.7 59.8)">3</text>
<text x="283" y="57.5" transform="rotate(-90 283 57.5)">S</text>
<text x="284.3" y="59.8" transform="rotate(-90 284.3 59.8)">2</text>
<text x="285.5" y="57.5" transform="rotate(-90 285.5 57.5)">S</text>
<text x="286.8" y="59.8" transform="rotate(-90 286.8 59.8)">1</text>
<text x="288.1" y="57.5" transform="rotate(-90 288.1 57.5)">S</text>
<text x="361.7" y="58.8" transform="rotate(-90 361.7 58.8)">G</text>
<text x="361.7" y="54.7" transform="rotate(-90 361.7 54.7)">D</text>
<text x="364.3" y="58.8" transform="rotate(-90 364.3 58.8)">S</text>
<text x="364.3" y="54.7" transform="rotate(-90 364.3 54.7)">D</text>
<text x="366.8" y="58.8" transform="rotate(-90 366.8 58.8)">S</text>
<text x="366.8" y="54.7" transform="rotate(-90 366.8 54.7)">D</text>
<text x="369.3" y="58.8" transform="rotate(-90 369.3 58.8)">S</text>
<text x="369.3" y="54.7" transform="rotate(-90 369.3 54.7)">D</text>
<text x="360.5" y="61.1" transform="rotate(-90 360.5 61.1)">4</text>
<text x="363" y="61.1" transform="rotate(-90 363 61.1)">3</text>
<text x="365.5" y="61.1" transform="rotate(-90 365.5 61.1)">2</text>
<text x="368.1" y="61.1" transform="rotate(-90 368.1 61.1)">1</text>
<text x="245" y="119.2">1</text>
<text x="259.2" y="119.2">8</text>
<text x="349.1" y="116.6">1</text>
<text x="349.1" y="119.2">2</text>
<text x="351.5" y="117.9">N/C</text>
<text x="357.1" y="117.9">GND</text>
<text x="363.3" y="119.2">7</text>
<text x="363.3" y="116.6">8</text>
<text x="153.4" y="124.3" transform="rotate(-90 153.4 124.3)">5</text>
<text x="156" y="124.3" transform="rotate(-90 156 124.3)">6</text>
<text x="158.5" y="124.3" transform="rotate(-90 158.5 124.3)">7</text>
<text x="161.1" y="124.3" transform="rotate(-90 161.1 124.3)">8</text>
<text x="245" y="121.7">2</text>
<text x="245" y="124.2">3</text>
<text x="247.3" y="120.4">N/C</text>
<text x="247.3" y="123">Vdd</text>
<text x="247.3" y="125.5">N/C</text>
<text x="253" y="120.4">GND</text>
<text x="253.4" y="125.5">SDA</text>
<text x="253.7" y="123">SCL</text>
<text x="259.2" y="124.2">6</text>
<text x="259.2" y="121.7">7</text>
<text x="349.1" y="121.7">3</text>
<text x="349.1" y="124.2">4</text>
<text x="351.5" y="120.4">Vdd</text>
<text x="351.5" y="123">N/C</text>
<text x="351.5" y="125.5">N/C</text>
<text x="357.5" y="123">SDA</text>
<text x="357.8" y="120.4">SCL</text>
<text x="358.3" y="125.5">N/C</text>
<text x="363.3" y="124.2">5</text>
<text x="363.3" y="121.7">6</text>
<text x="56.9" y="129.4" transform="rotate(-90 56.9 129.4)">5</text>
<text x="59.5" y="129.4" transform="rotate(-90 59.5 129.4)">6</text>
<text x="62" y="129.4" transform="rotate(-90 62 129.4)">7</text>
<text x="64.5" y="129.4" transform="rotate(-90 64.5 129.4)">8</text>
<text x="154.7" y="131.1" transform="rotate(-90 154.7 131.1)">G</text>
<text x="154.7" y="127.1" transform="rotate(-90 154.7 127.1)">D</text>
<text x="157.3" y="131.1" transform="rotate(-90 157.3 131.1)">S</text>
<text x="157.3" y="127.1" transform="rotate(-90 157.3 127.1)">D</text>
<text x="159.8" y="131.1" transform="rotate(-90 159.8 131.1)">S</text>
<text x="159.8" y="127.1" transform="rotate(-90 159.8 127.1)">D</text>
<text x="162.3" y="131.1" transform="rotate(-90 162.3 131.1)">S</text>
<text x="162.3" y="127.1" transform="rotate(-90 162.3 127.1)">D</text>
<text x="245" y="126.8">4</text>
<text x="247.3" y="128">N/C</text>
<text x="254.2" y="128">N/C</text>
<text x="259.2" y="126.8">5</text>
<text x="58.2" y="136.2" transform="rotate(-90 58.2 136.2)">G</text>
<text x="58.2" y="132.1" transform="rotate(-90 58.2 132.1)">D</text>
<text x="60.7" y="136.2" transform="rotate(-90 60.7 136.2)">S</text>
<text x="60.7" y="132.1" transform="rotate(-90 60.7 132.1)">D</text>
<text x="63.3" y="136.2" transform="rotate(-90 63.3 136.2)">S</text>
<text x="63.3" y="132.1" transform="rotate(-90 63.3 132.1)">D</text>
<text x="65.8" y="136.2" transform="rotate(-90 65.8 136.2)">S</text>
<text x="65.8" y="132.1" transform="rotate(-90 65.8 132.1)">D</text>
<text x="153.4" y="133.5" transform="rotate(-90 153.4 133.5)">4</text>
<text x="156" y="133.5" transform="rotate(-90 156 133.5)">3</text>
<text x="158.5" y="133.5" transform="rotate(-90 158.5 133.5)">2</text>
<text x="161.1" y="133.5" transform="rotate(-90 161.1 133.5)">1</text>
<text x="56.9" y="138.6" transform="rotate(-90 56.9 138.6)">4</text>
<text x="59.5" y="138.6" transform="rotate(-90 59.5 138.6)">3</text>
<text x="62" y="138.6" transform="rotate(-90 62 138.6)">2</text>
<text x="64.5" y="138.6" transform="rotate(-90 64.5 138.6)">1</text>
<text x="79.9" y="218.2">1</text>
<text x="79.9" y="220.8">2</text>
<text x="82.2" y="219.5">DIR</text>
<text x="90.7" y="219.5">VCC</text>
<text x="96.6" y="220.8">19</text>
<text x="96.6" y="218.2">20</text>
<text x="79.9" y="223.3">3</text>
<text x="79.9" y="225.8">4</text>
<text x="82.2" y="222">A1</text>
<text x="82.2" y="224.6">A2</text>
<text x="82.2" y="227.1">A3</text>
<text x="91" y="222">OE#</text>
<text x="92.8" y="227.1">B2</text>
<text x="92.8" y="224.6">B1</text>
<text x="96.6" y="225.8">17</text>
<text x="96.6" y="223.3">18</text>
<text x="79.9" y="228.4">5</text>
<text x="79.9" y="230.9">6</text>
<text x="79.9" y="233.5">7</text>
<text x="82.2" y="229.6">A4</text>
<text x="82.2" y="232.2">A5</text>
<text x="92.8" y="232.2">B4</text>
<text x="92.8" y="229.6">B3</text>
<text x="96.6" y="233.5">14</text>
<text x="96.6" y="230.9">15</text>
<text x="96.6" y="228.4">16</text>
<text x="79.9" y="236">8</text>
<text x="79.9" y="238.5">9</text>
<text x="82.2" y="234.7">A6</text>
<text x="82.2" y="237.3">A7</text>
<text x="82.2" y="239.8">A8</text>
<text x="92.8" y="239.8">B7</text>
<text x="92.8" y="237.3">B6</text>
<text x="92.8" y="234.7">B5</text>
<text x="96.6" y="238.5">12</text>
<text x="96.6" y="236">13</text>
<text x="78.6" y="241.1">10</text>
<text x="82.2" y="242.3">GND</text>
<text x="92.8" y="242.3">B8</text>
<text x="96.6" y="241.1">11</text>
</g>
</svg>
